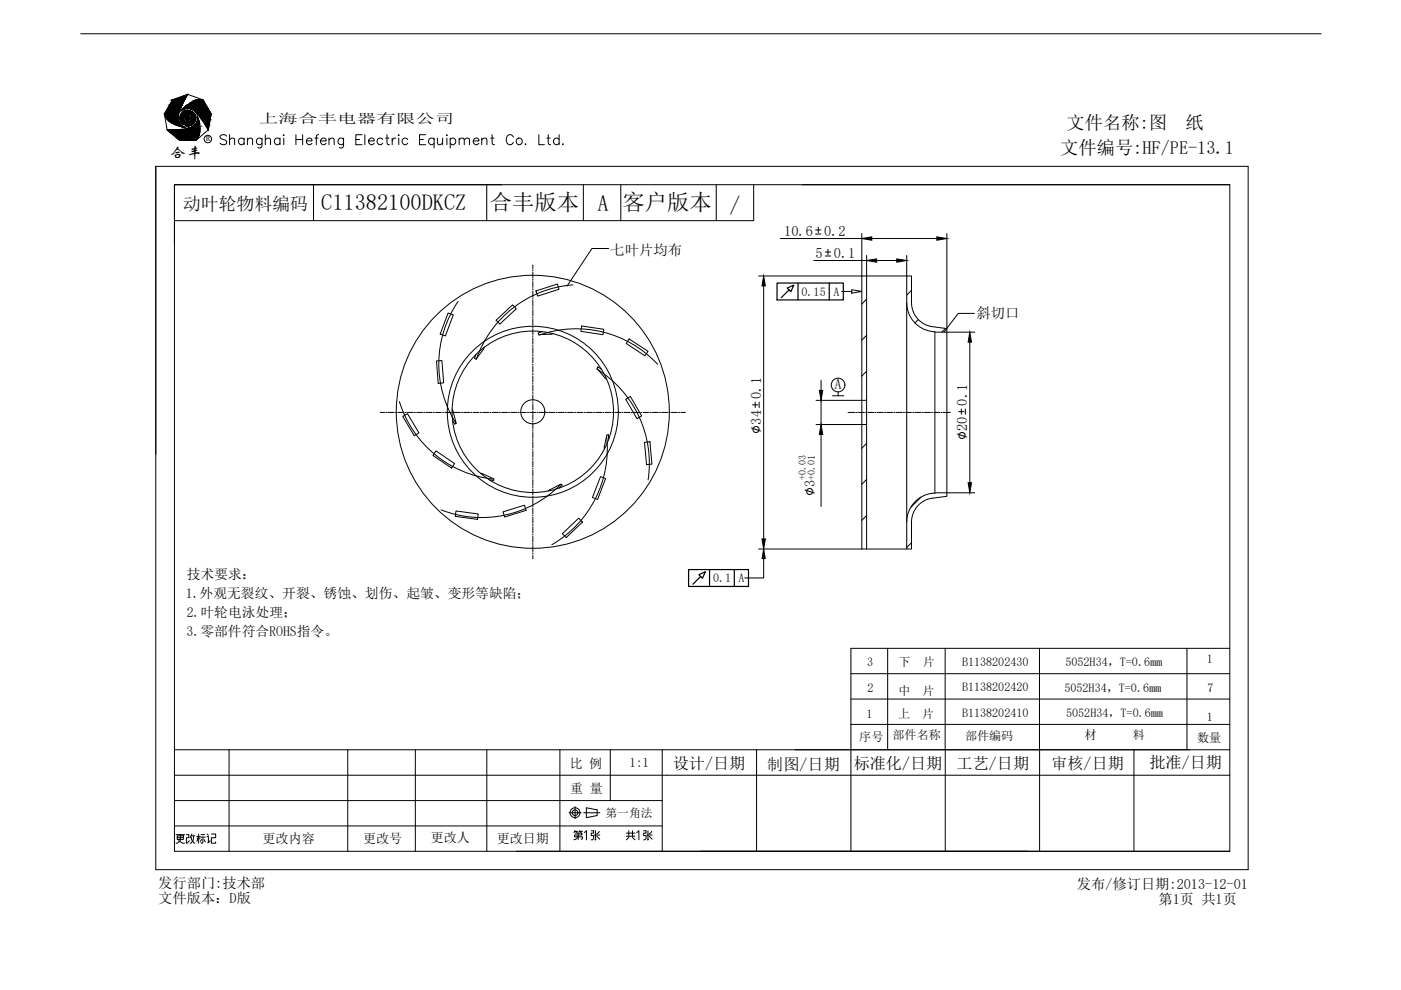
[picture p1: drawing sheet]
<svg xmlns="http://www.w3.org/2000/svg" width="297mm" height="210mm" viewBox="0 0 297 210" stroke-linecap="round" stroke-linejoin="round" font-family="sans-serif">
<!-- layer: 0 -->
<g fill="none" stroke="#000" stroke-width=".21">
<path d="M66.5 39.2v7.6M103.2 39.2v7.6M106.4 39.2h-69.4v12.2M123.7 39.2v7.6M131.6 39.2v7.6M151.9 39.2v7.6M159.8 39.2v7.6h-122.8M170.1 39.2h90.6M188.2 137.5v21.5M200.4 137.5v43M220.4 137.5v43M251.7 137.5v21.5"/>
<path d="M260.7 137.5h-80.3v43M48.6 159v21.5M73.7 159v21.5M88.1 159v21.5M103.2 159v21.5M118.7 159v21.5M129.4 159v10.7M140.4 159v21.5M160.4 159v21.5M168.6 159h92.1M180.4 142.8h80.3M180.4 148.2h80.3"/>
<path d="M180.4 153.6h80.3M240.4 159v21.5M120.6 172.3h2.6M121.8 176.3h.7M121.9 171v2.6M121.9 176.6h1.5v.4h-1.6v.4h1.7v.4l-.3 .1M121.9 176.1l-.2 .4M122.1 176.3l.2 .2M122.6 177.4l-.5 .5-.4 .2M122.6 176.6v1.5M122.8 176.3h.7M123 176.1l-.3 .3"/>
<path d="M123 176.3l.2 .2M123.7 172.3h3.5M123.9 176.5l.4-.4v2M124.3 171.3l2.3 .4v1.2l-2.3 .5zM125.4 176.1h.5v.5h-.5v.6h.5v.6l-.3 .3h-.2M126 177h1.2M126.2 176.1v2M126.4 177.9l-.3 .2M126.5 177.3l.7 .6M127 176.3l-.5 .5M132.8 176.6h1.8M132.8 177.3h1.8"/>
<path d="M133.3 176.1v1.2M133.3 177.6l-.5 .5M134.1 176.1v1.2M134.1 177.6l.5 .5M135 176.5l.5-.4v2M136.5 176.1h.5v.5h-.5v.6h.5v.6l-.3 .3h-.2M137.1 177h1.2M137.4 176.1v2M137.5 177.9l-.2 .2M137.6 177.3l.7 .6M138.1 176.3l-.5 .5M141.4 164.4h119.3"/>
<path d="M148.4 180.5h112.3"/>
<circle cx="121.9" cy="172.3" r="1.05"/>
<circle cx="121.9" cy="172.3" r=".6"/>
</g>
<!-- layer: CAXA0 -->
<path d="M37 39.2h223.7v141.3h-223.7zM37 159h215.3M37 164.4h104.4M37 169.7h103.4M37 175.1h103.4" fill="none" stroke="#000" stroke-width=".21"/>
<!-- layer: CAXA3 -->
<path d="M33 96.3v-61h231.6v149.1h-231.6" fill="none" stroke="#000" stroke-width=".21"/>
<!-- layer: LAYER2 -->
<g fill="none" stroke="#000" stroke-width=".21">
<path d="M33 35.3v149.1M48.1 28.9a.78 .78 0 0 0-.8-.4 .78 .78 0 0 0-.6 .6l.2 .3 1 .4a.5 .5 0 0 1 0 .8 .94 .94 0 0 1-1.2-.2M48.7 29.7l.5-.4 .5 .1v1.3M48.7 28.6v2.1M51.8 29.6a.67 .67 0 0 0-1-.1 .67 .67 0 0 0 0 1 .67 .67 0 0 0 1-.1M51.8 29.3v1.4M52.5 29.7l.5-.4 .5 .1 .1 1.3M52.5 29.3v1.4M55.5 29.3v1.6a.54 .54 0 0 1-.3 .5 .54 .54 0 0 1-.5-.1M55.5 29.6a.66 .66 0 0 0-.9-.1 .66 .66 0 0 0 0 1 .66 .66 0 0 0 .9-.1M56.2 29.7l.6-.4 .5 .1v1.3M56.2 28.6v2.1"/>
<path d="M59.4 29.6a.67 .67 0 0 0-1-.1 .67 .67 0 0 0 0 1 .67 .67 0 0 0 1-.1M59.4 29.3v1.4M60.2 28.6v.2zM60.2 29.3v1.4M62.7 28.6v2.1M62.7 29.6h1.5M64.2 28.6v2.1M64.9 29.9h1.3a.64 .64 0 0 0-.9-.6 .64 .64 0 0 0-.2 1.1 .62 .62 0 0 0 1.1 0M66.7 29.3h.7M67.5 28.6l-.4 .1v.3v1.7M68 29.9h1.2a.64 .64 0 0 0-.9-.6 .64 .64 0 0 0-.2 1.1 .62 .62 0 0 0 1.1 0M69.8 29.7l.5-.4 .4 .1 .2 1.3"/>
<path d="M69.8 29.3v1.4M72.8 29.3v1.6a.54 .54 0 0 1-.3 .5 .54 .54 0 0 1-.5-.1M72.8 29.6a.66 .66 0 0 0-.9-.1 .66 .66 0 0 0 0 1 .66 .66 0 0 0 .9-.1M75.4 29.6h.8M76.8 28.6h-1.4v2.1h1.4M77.4 28.6v2.1M78.2 29.9h1.1a.64 .64 0 0 0-.9-.6 .64 .64 0 0 0-.2 1.1 .62 .62 0 0 0 1.1 0M81.1 29.6a.66 .66 0 0 0-.9-.1 .66 .66 0 0 0 0 1 .66 .66 0 0 0 .9-.1M81.8 29.3h.7M82 28.6v1.7l.2 .3 .4 .1M83.1 29.3v1.4M84 29.3a.65 .65 0 0 0-.9 .6"/>
<path d="M84.5 28.6v.2zM84.5 29.3v1.4M86.5 29.6a.67 .67 0 0 0-1-.1 .67 .67 0 0 0 0 1 .67 .67 0 0 0 1-.1M88.9 29.6h.9M90.2 28.6h-1.3v2.1h1.3M92 29.6a.66 .66 0 0 0-.9-.1 .66 .66 0 0 0 0 1 .66 .66 0 0 0 .9-.1M92 29.3v2.1M92.7 29.3l.1 1.3 .6 .1 .4-.4M93.8 29.3v1.4M94.7 28.6v.2zM94.7 29.3v1.4M95.4 29.6a.66 .66 0 0 1 1-.1 .66 .66 0 0 1 0 1 .66 .66 0 0 1-1-.1"/>
<path d="M95.4 29.3v2.1M97.4 29.7l.4-.4 .5 .1 .1 1.3M97.4 29.3v1.4M98.4 29.7l.5-.4 .5 .1 .1 1.3M100.3 29.9h1.2a.64 .64 0 0 0-.9-.6 .64 .64 0 0 0-.2 1.1 .62 .62 0 0 0 1.1 0M102.1 29.7l.5-.4 .5 .1 .1 1.3M102.1 29.3v1.4M104 29.3h.7M104.3 28.6v1.7l.1 .3 .4 .1M108.8 29.1a.77 .77 0 0 0-.8-.5 .77 .77 0 0 0-.7 .8 .92 .92 0 0 0 .2 1 .92 .92 0 0 0 1 .2l.3-.4M111.4 30.5v.2l.1-.1M114.2 28.6v2.1h1.2"/>
<path d="M115.9 29.3h.7M116.2 28.6v1.7l.1 .3 .4 .1M118.5 29.6a.67 .67 0 0 0-1-.1 .67 .67 0 0 0 0 1 .67 .67 0 0 0 1-.1M118.5 28.6v2.1M119.3 30.5l-.1 .1h.2M109.5 180.5h108.4"/>
<circle cx="110.1" cy="30" r=".69"/>
</g>
<g fill="none" stroke="#000" stroke-width=".21">
<path d="M39.8 20l-1.7 3.5M36.1 25.9l1.6 .7 1.4 .4M37.7 24.8a2.06 2.06 0 0 0 1.4 2.2M38.1 23.5l-.4 1.3M39.3 25.7v.9M39.8 22.2l-1.3 1.3M40.6 23.6v1.4M40.7 26.9l-1.4 .4M41 23.4a2.06 2.06 0 0 0-2.5 .1M41 23.3a14.5 14.5 0 0 1 3.1 4.2M42.3 26.5a3.8 3.8 0 0 1-.8 3.3"/>
<circle cx="39.8" cy="25" r="5"/>
<circle cx="44.1" cy="29.5" r=".79"/>
</g>
<g fill="none" stroke="#000" stroke-width=".21">
<path d="M39 25v1.5M40.3 23.4v1a.81 .81 0 0 0-1.3 .6"/>
<circle cx="39.8" cy="25" r=".46"/>
</g>
<g fill="#000" stroke="#000" stroke-width=".21">
<path d="M38.8 26.3h.2v.2zM39.3 25.7l.1 .1zM39.3 26.6h1zM39.4 23.4h.9zM39.7 25.5h.2zM39.7 24.6h.2zM39.9 25.9h1.4zM39.6 23.4h.4zM40.2 24.3h.1zM40.6 23.6l.3 .2h-.3z"/>
<path d="M38.1 25l.9 .2v-.2zM38.1 25l.9 .2h-.9z"/>
<path d="M38.1 25.2l.9 .3v-.3zM38.1 25.2l.9 .3h-.8z"/>
<path d="M38.2 25.5l.8 .3v-.3zM38.2 25.5l.8 .3h-.7z"/>
<path d="M38.3 25.8l.7 .3v-.3zM38.3 25.8l.7 .3h-.5z"/>
<path d="M38.5 26.1l.5 .2v-.2zM38.5 26.1l.5 .2h-.3z"/>
<path d="M38.7 26.3h.3zM38.7 26.3h.3z"/>
<path d="M38.1 24.9h.9zM38.1 24.9h.9z"/>
<path d="M38.1 24.9l.9 .1v-.1zM38.1 24.9l.9 .1h-.9z"/>
<path d="M38.2 24.8h.8zM38.2 24.8l.8 .1h-.9z"/>
<path d="M38.2 24.6l.8 .2 .1-.2zM38.2 24.6l.8 .2h-.8z"/>
<path d="M38.2 24.5h1zM38.2 24.5l.9 .1z"/>
<path d="M38.2 24.5h1zM38.2 24.5h1z"/>
<path d="M38.3 24.4h1zM38.3 24.4l.9 .1h-1z"/>
<path d="M38.3 24.3h1.1zM38.3 24.3l1 .1z"/>
<path d="M39.3 25.8h.2zM39.3 25.8h.2z"/>
<path d="M39.3 25.8h.3zM39.3 25.8h.3z"/>
<path d="M38.3 24.3h1.3zM38.3 24.3h1.1z"/>
<path d="M39.3 25.8l.5 .1zM39.3 25.8l.5 .1z"/>
<path d="M38.3 24.2h1.3zM38.3 24.2l1.3 .1z"/>
<path d="M39.7 25.5h.2zM39.7 25.5h.2z"/>
<path d="M38.4 24.2h1.3zM38.4 24.2h1.5z"/>
<path d="M38.4 24.2h1.3zM38.3 24.2h1.3z"/>
<path d="M39.7 24.6h.2zM39.7 24.6h.2z"/>
<path d="M39.7 24.6h.2zM39.7 24.6h.2z"/>
<path d="M39.7 24.6h.3zM39.6 24.6h.4z"/>
<path d="M39.7 25.5h.2zM39.7 25.5h.2z"/>
<path d="M39.6 23.4h.7zM39.4 23.4h.9zM39.3 23.4h1z"/>
<path d="M39.7 26.7h.3zM39.3 26.6l.7 .1z"/>
<path d="M39.6 24.6h.4zM39.6 24.6h.4z"/>
<path d="M39.6 25.4h.4zM39.6 25.4l.3 .1z"/>
<path d="M39.6 24.6l.5 .1zM39.5 24.7h.6z"/>
<path d="M39.6 25.4h.4zM39.6 25.4h.4z"/>
<path d="M39.5 24.7h.6zM39.5 24.7h.6z"/>
<path d="M39.5 25.4h.6zM39.5 25.4h.5z"/>
<path d="M39.5 24.7h.6zM39.5 24.7h.6z"/>
<path d="M39.5 25.4h.6zM39.5 25.4h.6z"/>
<path d="M39.5 24.7l.7 .1zM39.5 24.7l.7 .1z"/>
<path d="M39.5 25.3h.6zM39.5 25.3l.6 .1z"/>
<path d="M39.5 24.8h.7zM39.5 24.8h.7z"/>
<path d="M39.5 25.3h.7zM39.5 25.3h.6z"/>
<path d="M40.2 24.3h.1zM40.2 24.3l.1 .1z"/>
<path d="M39.4 24.8h.8zM39.4 24.8h.8z"/>
<path d="M39.4 25.3h.8zM39.4 25.3h.8z"/>
<path d="M39.4 24.8l.8 .1zM39.4 24.8l.8 .1z"/>
<path d="M39.4 25.2h.8zM39.4 25.2l.8 .1z"/>
<path d="M39.4 24.9h.8zM39.4 24.9h.8z"/>
<path d="M39.4 25.2h.8zM39.4 25.2h.8z"/>
<path d="M39.4 24.9l.8 .1zM39.4 24.9l.8 .1z"/>
<path d="M39.4 25h.9zM39.4 25h.9z"/>
<path d="M39.4 25.1l.8 .1zM39.4 25.1l.8 .1z"/>
<path d="M39.4 25.2h.8zM39.4 25.2h.8z"/>
<path d="M39.4 25h.9zM39.4 25h.9z"/>
<path d="M39.4 25l.9 .1zM39.4 25l.9 .1z"/>
<path d="M39.4 25.1h.9zM39.4 25.1h.8z"/>
<path d="M39.3 26.6h1zM39.3 26.6h1z"/>
<path d="M39.3 23.4l1 .2v-.2zM39 23.6l.3-.2 1 .2z"/>
<path d="M39 23.6l1.3 .2v-.2zM38.8 23.8l.2-.2 1.3 .2z"/>
<path d="M38.8 23.8l1.5 .2v-.2zM38.5 24l.3-.2 1.5 .2z"/>
<path d="M38.5 24l1.8 .2v-.2zM38.5 24l1.8 .2h-1.9z"/>
<path d="M39.9 24.2h.4zM39.9 24.2h.4z"/>
<path d="M39.9 24.2h.4zM39.9 24.2h.4z"/>
<path d="M40 24.2l.3 .1zM40 24.2l.3 .1z"/>
<path d="M39.3 26.5l1 .1 .3-.1zM39.3 26.5l1 .1h-1z"/>
<path d="M40.6 23.8h.3zM40.6 23.8h.3z"/>
<path d="M39.3 26.3l1.3 .2 .3-.2zM39.3 26.3l1.3 .2h-1.3z"/>
<path d="M40.6 23.8l.5 .2-.2-.2zM40.6 23.8l.5 .2h-.5z"/>
<path d="M39.3 26.1l1.6 .2 .2-.2zM39.3 26.1l1.6 .2h-1.6z"/>
<path d="M40.6 24l.7 .3-.2-.3zM40.6 24l.7 .3h-.7z"/>
<path d="M39.3 25.9l1.8 .2 .2-.2zM39.3 25.9l1.8 .2h-1.8z"/>
<path d="M40.6 24.3l.8 .3-.1-.3zM40.6 24.3l.8 .3h-.8z"/>
<path d="M40.1 25.8h1.2zM40 25.8h1.3z"/>
<path d="M40 25.8h1.3zM39.9 25.9h1.4zM39.8 25.9h1.5z"/>
<path d="M40.2 25.8h1.1zM40.1 25.8h1.2z"/>
<path d="M40.3 25.7h1zM40.2 25.8h1.1z"/>
<path d="M40.4 25.6h1zM40.4 25.6l.9 .1h-1z"/>
<path d="M40.6 24.6l.9 .3-.1-.3zM40.6 24.6l.9 .3h-.9z"/>
<path d="M40.5 25.5h.9zM40.5 25.5h.9z"/>
<path d="M40.5 25.5h.9zM40.5 25.5l.9 .1z"/>
<path d="M40.6 25.3l.8 .2 .1-.2zM40.6 25.3l.8 .2h-.9z"/>
<path d="M40.6 24.9l.9 .1v-.1zM40.6 24.9l.9 .1h-.9z"/>
<path d="M40.6 25l.9 .2v-.2zM40.6 25l.9 .2h-.9z"/>
<path d="M40.6 25.2h.9zM40.6 25.2h.9z"/>
<path d="M40.6 25.2h.9zM40.6 25.2l.9 .1h-.9z"/>
</g>
<g fill="#000" stroke="#000" stroke-width=".21">
<path d="M36.8 27.5h5.6zM38.6 23.4l-.1 .1zM38.8 26.9l.3 .1zM36.8 21.1l3-1.1-.6 1.1zM41.9 24.7v.1zM42 21.1h.6z"/>
<path d="M35.1 24.8l2.6 .1zM35.1 24.8l2.6 .1z"/>
<path d="M35.2 24.9l2.5 .3v-.3zM35.2 24.9l2.5 .3h-2.3z"/>
<path d="M35.4 25.2l2.4 .1zM35.4 25.2l2.4 .1z"/>
<path d="M35.4 25.3l2.4 .3v-.3zM35.4 25.3l2.4 .3h-2.1z"/>
<path d="M35 24.6l2.7 .2 .1-.2zM35 24.6l2.7 .2h-2.6z"/>
<path d="M34.9 24.4l2.9 .2v-.2zM34.9 24.4l2.9 .2h-2.8z"/>
<path d="M35.7 25.6h2.1zM35.7 25.6h2.1z"/>
<path d="M35.8 25.6l2.1 .2-.1-.2zM35.8 25.6l2.1 .2h-1.8z"/>
<path d="M34.8 24.2l3 .2 .1-.2zM34.8 24.2l3 .2h-2.9z"/>
<path d="M36.1 25.8l1.9 .2-.1-.2zM36.1 25.8l1.9 .2h-1.7z"/>
<path d="M35 23.9l2.9 .3v-.3zM35 23.9l2.9 .3h-3.1z"/>
<path d="M36.3 26l1.8 .2-.1-.2zM36.3 26l1.8 .2h-1.4z"/>
<path d="M35.2 23.5l2.7 .4 .2-.4zM35.2 23.5l2.7 .4h-2.9z"/>
<path d="M36.7 26.2l1.5 .1zM36.7 26.2l1.5 .1z"/>
<path d="M36.9 26.3l1.4 .2-.1-.2zM36.9 26.3l1.4 .2h-1z"/>
<path d="M37.3 26.5l1.1 .1-.1-.1zM37.3 26.5l1.1 .1z"/>
<path d="M37.6 26.6l1 .1zM37.6 26.6l1 .1z"/>
<path d="M35.9 22.3l2.2 1.2 .5-1.2zM35.9 22.3l2.2 1.2h-2.9z"/>
<path d="M37.9 26.7l.9 .1zM37.9 26.7l.9 .1z"/>
<path d="M38.3 26.8l.6 .1zM38.3 26.8l.6 .1z"/>
<path d="M38.7 23.2l-.1 .2 .2-.2zM38.7 23.2l-.1 .2z"/>
<path d="M38.5 26.9h.5zM38.5 26.9h.5z"/>
<path d="M36.6 21.2l2 1.1 .5-1.1zM36.6 21.2l2 1.1h-2.7z"/>
<path d="M38.8 23.1v.1l.3-.1zM38.8 23.1v.1h-.1z"/>
<path d="M36.7 21.1h2.5zM36.6 21.2h2.5z"/>
<path d="M36.8 21.1h2.4zM36.7 21.1h2.5z"/>
<path d="M38.9 23h.6zM38.9 23l.2 .1z"/>
<path d="M38.9 23h.7zM38.9 23h.6z"/>
<path d="M38.9 23h1zM38.9 23h.7z"/>
<path d="M37.7 29.4l3.8 .4 .3-.4zM37.7 29.4l3.8 .4h-3.4z"/>
<path d="M41.9 24.8l.1 .3zM41.9 24.8l.1 .3z"/>
<path d="M41.9 25.1l.1 .2zM41.9 25.1l.1 .2h-.1z"/>
<path d="M37.3 29.1l4.5 .3 .2-.3zM37.3 29.1l4.5 .3h-4.1z"/>
<path d="M41.9 25.3l.2 .1-.1-.1zM41.9 25.3l.2 .1h-.3z"/>
<path d="M41.8 25.4l.4 .4-.1-.4zM41.8 25.4l.4 .4h-.5z"/>
<path d="M41.7 25.8l.5 .1zM41.7 25.8l.5 .1z"/>
<path d="M41.7 25.9l.6 .3-.1-.3zM41.7 25.9l.6 .3h-.8z"/>
<path d="M36.8 28.7l5.2 .4 .2-.4zM36.8 28.7l5.2 .4h-4.7z"/>
<path d="M41.5 26.2l.8 .3v-.3zM41.5 26.2l.8 .3h-1zM41.3 26.5h1zM41.3 26.5h1z"/>
<path d="M41.3 26.5l1 .2v-.2zM41 26.7l.3-.2 1 .2z"/>
<path d="M41 26.7l1.3 .2v-.2zM40.7 26.9l.3-.2 1.3 .2z"/>
<path d="M36.4 28.3l5.8 .4 .1-.4zM36.4 28.3l5.8 .4h-5.4z"/>
<path d="M40.7 26.9l1.7 .2-.1-.2zM40.2 27.1l.5-.2 1.7 .2z"/>
<path d="M40.2 27.1l2.2 .1zM39.9 27.2h2.5z"/>
<path d="M39.9 27.2h2.5zM39.8 27.2h2.6z"/>
<path d="M39.8 27.2l2.6 .1zM39.3 27.3h3.1z"/>
<path d="M39.3 27.3l3.1 .2v-.2zM38 27.5l1.3-.2 3.1 .2z"/>
<path d="M38 27.5h4.4zM36.8 27.5h5.6zM35.4 27.5h7z"/>
<path d="M35.4 27.5l7 .4v-.4zM35.4 27.5l7 .4h-6.5z"/>
<path d="M35.9 27.9l6.4 .4 .1-.4zM35.9 27.9l6.4 .4h-5.9z"/>
<path d="M42 21.1h.8zM41.8 21.1h1z"/>
<path d="M41.8 21.1l1.2 .1zM41.6 21.2h1.4z"/>
<path d="M41.6 21.2h1.5zM41.4 21.2h1.7z"/>
<path d="M41.4 21.2l1.8 .2-.1-.2zM41 21.4l.4-.2 1.8 .2z"/>
<path d="M41 21.4l2.4 .3-.2-.3zM40.4 21.7l.6-.3 2.4 .3z"/>
<path d="M40.4 21.7l3.2 .5-.2-.5zM39.8 22.2l.6-.5 3.2 .5z"/>
<path d="M39.8 22.2l4 .3-.2-.3zM39.3 22.5l.5-.3 4 .3z"/>
<path d="M39.3 22.5l4.8 .5-.3-.5zM38.9 23l.4-.5 4.8 .5z"/>
<path d="M39.9 23h4.2zM39.9 23h4.2z"/>
<path d="M40.3 23l3.9 .2-.1-.2zM40.3 23l3.9 .2h-3.5z"/>
<path d="M40.7 23.2l3.6 .2-.1-.2zM40.7 23.2l3.6 .2h-3.3z"/>
<path d="M41 23.4l3.5 .3-.2-.3zM41 23.4l3.5 .3h-3.1z"/>
<path d="M43.5 26.4l.7 1.1 .2-1.1zM43.5 26.4l.7 1.1z"/>
<path d="M41.4 23.7l3.2 .3-.1-.3zM41.4 23.7l3.2 .3h-2.9z"/>
<path d="M42.8 25.4l1.6 1 .2-1zM42.8 25.4l1.6 1h-.9z"/>
<path d="M41.7 24l3.1 .2-.2-.2zM41.7 24l3.1 .2h-2.9z"/>
<path d="M42 24.3l2.6 1.1 .1-1.1zM42 24.3l2.6 1.1h-1.8z"/>
<path d="M41.9 24.2l2.8 .1 .1-.1zM41.9 24.2l2.8 .1h-2.7z"/>
</g>
<!-- layer: CENTER -->
<g fill="none" stroke="#000" stroke-width=".21">
<path d="M113 56.2v.7M113 57.2v.3M113 57.7v1.3M113 59.2v.2M113 59.7v1.2M113 61.2v.3M113 61.7v1.3M113 63.2v.2M113 63.7v1.2M113 65.2v.3M113 65.7v1.3M113 67.2v.2"/>
<path d="M113 67.7v1.2M113 69.2v.3M113 69.7v1.3M113 71.2v.2M113 71.7v1.2M113 73.2v.3M113 73.7v1.2M113 75.2v.2M113 75.7v1.2M113 77.2v.3M113 77.7v1.2M113 79.2v.2"/>
<path d="M113 79.7v1.2M80.6 87.4h1M81.8 87.4h.3M82.3 87.4h1.3M83.8 87.4h.3M84.3 87.4h1.3M85.8 87.4h.3M86.3 87.4h1.3M87.8 87.4h.3M88.3 87.4h1.3M89.8 87.4h.3M90.3 87.4h1.3"/>
<path d="M91.8 87.4h.3M92.3 87.4h1.3M93.8 87.4h.3M94.3 87.4h1.3M95.8 87.4h.3M96.3 87.4h1.3M97.8 87.4h.3M98.3 87.4h1.3M99.8 87.4h.3M100.3 87.4h1.3M101.8 87.4h.3M102.3 87.4h1.3"/>
<path d="M103.8 87.4h.3M104.3 87.4h1.3M105.8 87.4h.3M106.3 87.4h1.3M107.8 87.4h.3M108.3 87.4h1.3M109.8 87.4h.3M110.3 87.4h1.3M111.8 87.4h.3M112.3 87.4h1.3M113 81.2v.3M113 81.7v1.2"/>
<path d="M113 83.2v.2M113 83.7v1.2M113 85.2v.3M113 85.7v1.2M113 87.2v.2M113 87.7v1.2M113 89.2v.3M113 89.7v1.2M113 91.2v.2M113 91.7v1.2M113 93.2v.3M113 93.7v1.2"/>
<path d="M113 95.2v.2M113 95.7v1.3M113 97.2v.2M113 97.7v1.2M113 99.2v.2M113 99.7v1.3M113.8 87.4h.3M114.3 87.4h1.3M115.8 87.4h.3M116.3 87.4h1.3M117.8 87.4h.3M118.3 87.4h1.3"/>
<path d="M119.8 87.4h.3M120.3 87.4h1.3M121.8 87.4h.3M122.3 87.4h1.3M123.8 87.4h.3M124.3 87.4h1.3M125.8 87.4h.3M126.3 87.4h1.3M127.8 87.4h.3M128.3 87.4h1.3M129.8 87.4h.3M130.3 87.4h1.3"/>
<path d="M131.8 87.4h.3M132.3 87.4h1.3M133.8 87.4h.3M134.3 87.4h1.3M135.8 87.4h.3M136.3 87.4h1.3M137.8 87.4h.3M138.3 87.4h1.3M139.8 87.4h.3M140.3 87.4h1.3M141.8 87.4h.3M142.3 87.4h1.3"/>
<path d="M143.8 87.4h.3M144.3 87.4h1M179.8 87.4h1.5M181.5 87.4h.3M182 87.4h1.3M183.5 87.4h.3M184 87.4h1.3M185.5 87.4h.3M186 87.4h1.3M187.5 87.4h.3M188 87.4h1.3M189.5 87.4h.3"/>
<path d="M190 87.4h1.3M191.5 87.4h.3M192 87.4h1.3M193.5 87.4h.3M194 87.4h1.3M195.5 87.4h.3M196 87.4h1.3M197.5 87.4h.3M198 87.4h1.3M199.5 87.4h.3M200 87.4h1.5M113 101.2v.2"/>
<path d="M113 101.7v1.2M113 103.2v.2M113 103.7v1.3M113 105.2v.2M113 105.7v1.2M113 107.2v.2M113 107.7v1.3M113 109.2v.2M113 109.7v1.2M113 111.2v.2M113 111.7v1.3M113 113.2v.2"/>
<path d="M113 113.7v1.2M113 115.2v.3M113 115.7v1.3M113 117.2v.2M113 117.7v.8"/>
</g>
<!-- layer: PH -->
<g fill="none" stroke="#000" stroke-width=".21">
<path d="M17.1 7.2h263M129 52.7h-3.5l-5.3 8M183.7 63.4l-1 1.1M183.7 71.1l-1 1M183.7 78.7l-1 1M193.3 61.5l-1.1 1.1M194.7 67.8l-.7 .7M200.5 69.6l-.8 .8M206.6 66.4h-3.4l-3.1 4M176.5 83.9h2.4M177.7 83.1v.8M183.7 94l-1 1"/>
<path d="M161.9 118.4v4.1h-4M183.7 101.6l-1 1.1M183.7 109.3l-1 1M193.3 115.1l-1.1 1M195.3 105.4l-2.2 2.2"/>
<circle cx="177.7" cy="81.6" r="1.45"/>
</g>
<!-- layer: PUNCH -->
<g fill="none" stroke="#000" stroke-width=".21">
<path d="M165.4 50.6h17.3M172.5 55.2h11.2M172.9 48.8h1.2M172.9 49.6h1.2M173.5 48.2v1.1M175 53.4h1.1M175 54.3h1.1M175.5 52.9v1.1M182.7 49.5v9h-21.8M183.7 54.2v62.2h-1v-57.9h9.5v-4.3M184.8 50.6h13.8M185.9 55.2h4.2"/>
<path d="M200.8 49.5v20.2M92.5 76.5l1.2-.1 .4 4.8-1.2 .1zM95 66.4l1.1 .4-1.7 4.4-1.1-.4zM97.1 63.9a23.5 23.5 0 0 0-.4 25.9M102.7 73.6l-1.7 2.5-.4-.1 .3-.8M105.2 67.9l3.5-3.3 .8 .9-3.5 3.2zM113.6 61.7l4.6-1.5 .3 1.1-4.5 1.5zM114.3 71.1a23.5 23.5 0 0 1 25.1 6.1M115 70.3l-.9 .3 .1 .3 3.1-.1M121.5 60.4a23.5 23.5 0 0 0-20.5 15.8M123.3 69.1l4.7 .7-.1 1.2-4.7-.7zM126.6 78.3a23.5 23.5 0 0 1 10.8 23.5"/>
<path d="M127.5 78.3l-.8-.5-.1 .3 2 2.3M133.4 71.9l4 2.6-.7 .9-3.9-2.6zM161.9 60.6v53.7M178.5 61.8h2.1M180.6 61.4l2.1 .4-2.1 .4zM192.2 64.2a6.1 6.1 0 0 0 5.4 6.1M197.6 70.3l1 .1h8.1M198.2 70.3v34.3M205.6 72.5v29.8M84.7 85.1a23.5 23.5 0 0 0 20 16.5M85.4 88.3l1-.6 2.4 4.1-1 .6zM92.4 95.6l4 2.7-.7 .9-3.9-2.6z"/>
<path d="M95.9 86.8l.8 2.9-.3 .2M95.9 89.1l.5 .8M128.6 92.4a23.5 23.5 0 0 1-11.6 23.1M129 92.2l.1 .9M129 92.2h-.3l-.6 3M132.7 84.7l1-.6 2.3 4.1-.9 .6zM136.6 93.8l1.2-.1 .4 4.7-1.1 .1zM159.5 85.8h1.2M160.1 85.3v1.1M161 85.3v1.1M173 90h10.7M173 84.9h10.7"/>
<path d="M174.1 80.6v2.2M174.1 84.9v5.1M174.1 92.1v15.3M203.2 87.3h1.2M203.8 86.7v1.1M204.7 86.7v1.1M96.7 108.3l4.7 .7-.2 1.1-4.7-.6zM101.9 100.3l.4 .1M102.3 100.5l2.4 1v.4l-.9-.1M106.6 108.5l4.6-1.4 .3 1.1-4.5 1.4zM116.6 103.8l-.4 .3M118.5 103.5l.7-.6-.3-.3-2.3 1.2"/>
<path d="M118.9 102.8a23.5 23.5 0 0 1-25.4 5.3M119.2 113.2l3.5-3.3 .8 .8-3.5 3.3zM127.3 101.1l1.1 .4-1.7 4.4-1.1-.4zM160.9 116.4h21.8M183.7 116.4h8.5M197.6 104.6a6.1 6.1 0 0 0-5.4 6.1M197.7 105.6a5.1 5.1 0 0 0-4.4 5.1v5.7h-1.1v-57.9h1.1v5.7a5.1 5.1 0 0 0 4.4 5.1l3.1 .4v35.5l-3.1 .4M206.7 104.5h-8.1l-1 .1"/>
<circle cx="113" cy="87.3" r="28.9"/>
<circle cx="113" cy="87.3" r="18.1"/>
<circle cx="113" cy="87.3" r="17.1"/>
<circle cx="113" cy="87.3" r="2.55"/>
</g>
<!-- layer: PH -->
<path d="M164.7 60h14.1v3.6h-14.1zM167.3 61.5l.4 .4 .6-1.4-1.4 .6 .4 .4-1.7 1.6M169.2 60v3.6M175.8 60v3.6M146 120.8h12.7v3.5h-12.7zM148.6 122.2l.3 .4 .6-1.4-1.3 .6 .4 .4-1.7 1.7M150.4 120.8v3.5M155.7 120.8v3.5" fill="none" stroke="#000" stroke-width=".25"/>
<!-- layer: PUNCH -->
<path d="M182.7 50.6l2.1-.4v.7zM183.7 55.2l2.2-.3v.7zM190.1 54.9l2.1 .3-2.1 .4zM198.6 50.2l2.2 .4-2.2 .3zM161.9 58.5l.4 2.1h-.7zM205.6 70.4l.4 2.1h-.7zM173.7 82.8h.7l-.3 2.1zM174.1 90l.3 2.1h-.7zM161.6 114.3h.7l-.4 2.1zM205.3 102.3h.7l-.4 2.2z" fill="#000" stroke="#000" stroke-width=".21"/>
<!-- layer: PH -->
<path d="M161.9 116.4l.3 2h-.6z" fill="#000" stroke="#000" stroke-width=".21"/>
<text font-size="4.9" x="36.3" y="179.9">更改标记</text>
<g font-size="4.7">
<text x="68.1" y="44.5">C11382100DKCZ</text>
<text x="103.9" y="44.6">合丰版本</text>
<text x="126.7" y="44.7">A</text>
<text x="132" y="44.6">客户版本</text>
<text x="154.7" y="45.2">/</text>
</g>
<g font-size="3.9">
<text x="226.2" y="27.4">文件名称:图</text>
<text x="251.4" y="27.4">纸</text>
<text x="224.8" y="32.6">文件编号:HF/PE-13.1</text>
</g>
<text font-size="3.8" x="38.8" y="44.4">动叶轮物料编码</text>
<g font-size="3.4">
<text x="142.6" y="163.1">设计/日期</text>
<text x="162.7" y="163.2">制图/日期</text>
<text x="181" y="163">标准化/日期</text>
<text x="202.8" y="162.9">工艺/日期</text>
<text x="222.9" y="163">审核/日期</text>
<text x="243.7" y="162.9">批准/日期</text>
</g>
<g font-size="3.3">
<text x="161.4" y="91.9" transform="rotate(-90 161.4 91.9)">∅34</text>
<text x="205.1" y="93.4" transform="rotate(-90 205.1 93.4)">∅20</text>
<text x="172.8" y="105.2" transform="rotate(-90 172.8 105.2)">∅3</text>
</g>
<text font-size="3.2" x="36.2" y="33.2">合丰</text>
<g font-size="3">
<text x="129.4" y="54">七叶片均布</text>
<text x="166.3" y="50">10.6</text>
<text x="174.8" y="50">0.2</text>
<text x="172.9" y="54.7">5</text>
<text x="176.8" y="54.7">0.1</text>
<text x="207" y="67.5">斜切口</text>
<text x="176.9" y="82.5">A</text>
<text x="161.4" y="84.5" transform="rotate(-90 161.4 84.5)">0.1</text>
<text x="205.1" y="86" transform="rotate(-90 205.1 86)">0.1</text>
<text x="33.6" y="188.3">发行部门:技术部</text>
<text x="33.6" y="191.5">文件版本：D版</text>
<text x="228.3" y="188.5">发布/修订日期:2013-12-01</text>
<text x="245.6" y="191.6">第1页 共1页</text>
</g>
<g font-size="2.9">
<text x="39.6" y="122.8">技术要求：</text>
<text x="39.4" y="126.8">1.外观无裂纹、开裂、锈蚀、划伤、起皱、变形等缺陷；</text>
<text x="39.6" y="130.8">2.叶轮电泳处理；</text>
<text x="39.6" y="134.8">3.零部件符合ROHS指令。</text>
</g>
<g font-size="2.8">
<text x="54.9" y="26.1">上海合丰电器有限公司</text>
<text x="120.8" y="162.8">比 例</text>
<text x="133.5" y="162.6">1:1</text>
<text x="120.9" y="168">重 量</text>
<text x="55.7" y="178.8">更改内容</text>
<text x="77" y="178.8">更改号</text>
<text x="91.3" y="178.4">更改人</text>
<text x="105.3" y="178.7">更改日期</text>
</g>
<g font-size="2.6">
<text x="170" y="62.7">0.15</text>
<text x="176.7" y="62.7">A</text>
<text x="151.2" y="123.5">0.1</text>
<text x="156.6" y="123.5">A</text>
<text x="183.9" y="141.1">3</text>
<text x="190.5" y="141.2">下</text>
<text x="195.6" y="141.2">片</text>
<text x="204" y="141.2">B1138202430</text>
<text x="225.9" y="141.3">5052H34，T=0.6mm</text>
<text x="255.8" y="140.6">1</text>
<text x="183.9" y="146.8">2</text>
<text x="190.5" y="147.3">中</text>
<text x="195.6" y="147.3">片</text>
<text x="204" y="146.6">B1138202420</text>
<text x="225.7" y="146.7">5052H34，T=0.6mm</text>
<text x="256" y="146.7">7</text>
<text x="183.7" y="152.2">1</text>
<text x="190.4" y="152.2">上</text>
<text x="195.5" y="152.2">片</text>
<text x="204" y="152">B1138202410</text>
<text x="226" y="152">5052H34，T=0.6mm</text>
<text x="255.8" y="152.9">1</text>
<text x="182.2" y="157.1">序号</text>
<text x="189.2" y="156.7">部件名称</text>
<text x="204.6" y="156.9">部件编码</text>
<text x="229.9" y="156.7">材</text>
<text x="240.2" y="156.7">料</text>
<text x="253.8" y="157.3">数量</text>
</g>
<text font-size="2.5" x="128.4" y="173.2">第一角法</text>
<g font-size="2.1">
<text x="170.8" y="101.9" transform="rotate(-90 170.8 101.9)">+0.03</text>
<text x="172.8" y="101.9" transform="rotate(-90 172.8 101.9)">+0.01</text>
</g>
<text font-size="1.6" x="43.6" y="30">R</text>
</svg>
